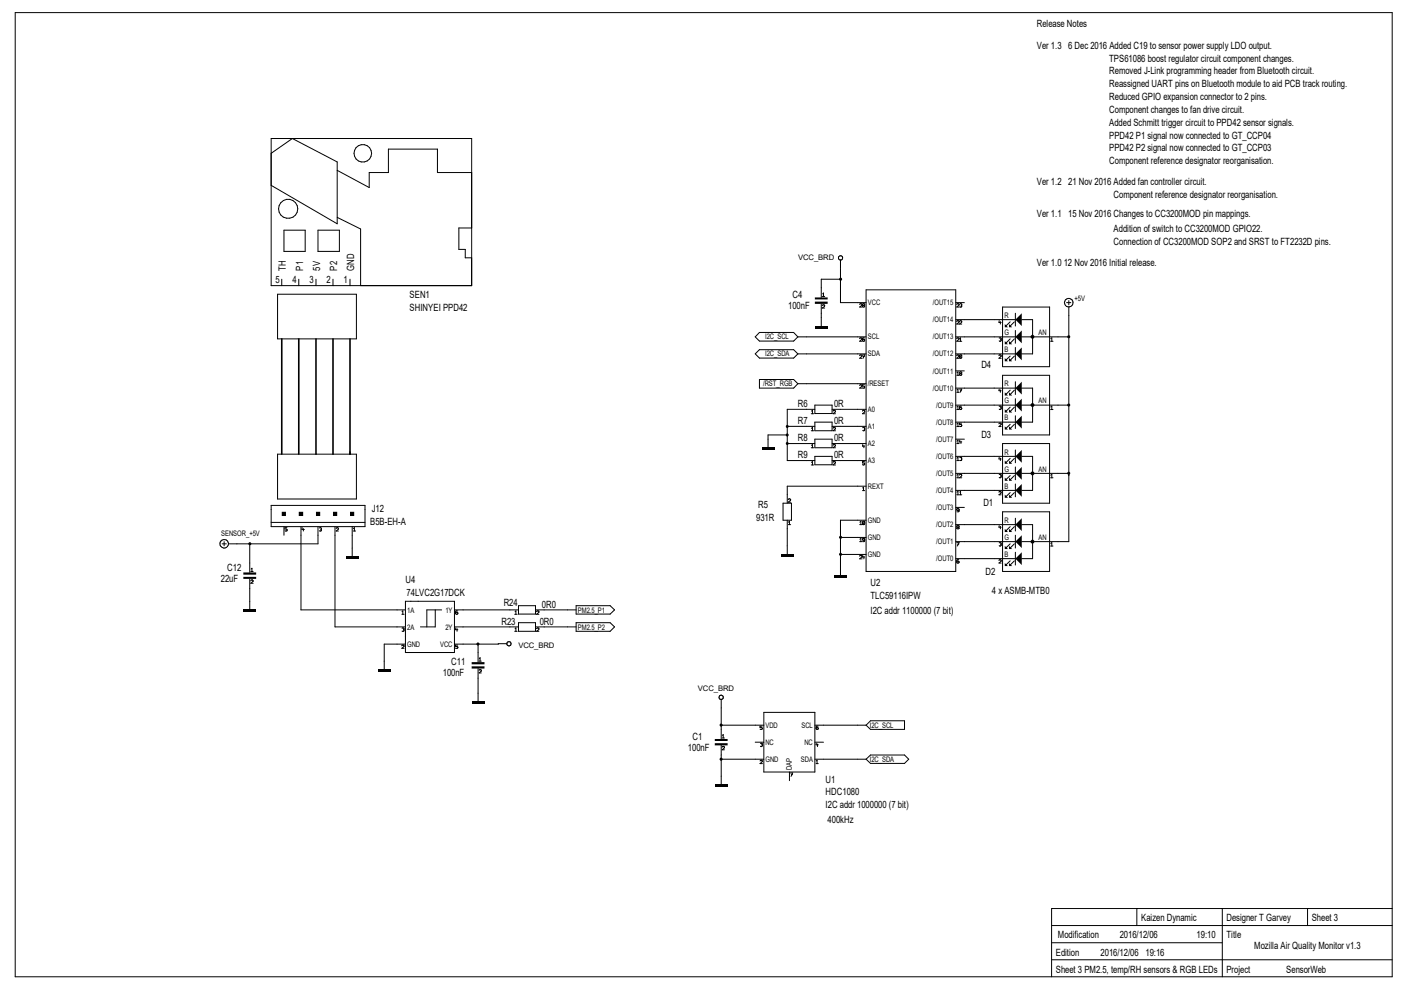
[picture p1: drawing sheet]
<svg xmlns="http://www.w3.org/2000/svg" width="297mm" height="210mm" viewBox="0 0 297 210" stroke-linecap="round" stroke-linejoin="round" font-family="sans-serif">
<path d="M59.6 71.7v24.4M63.2 71.7v24.4M66.8 71.7v24.4M70.4 71.7v24.4M74 71.7v24.4" fill="none" stroke="#000" stroke-width=".34"/>
<g fill="none" stroke="#000" stroke-width=".21">
<path d="M3.2 2.7h291.3v203.9h-291.3zM57.4 29.3h42.4v31.1h-42.4zM57.4 32.4l4.4-3.1 9.5 4.9v13.1l-13.9-8.1M71.3 36l6.8 3.7v-3.2h4.1v-5h10.3v5h7.3M59.6 59.1v1.3M60.1 48.7h4.5v4.5h-4.5zM63.2 59.1v1.3M66.8 59.1v1.3M67.3 48.7h4.5v4.5h-4.5zM70.4 59.1v1.3M71.3 46l5 2.4v12M74 59.1v1.3"/>
<path d="M99.8 48.2h-2.7v4.5h1.3v1.8h1.4M177.8 55v9h5.4M177.8 59.1h-4.1v3.8M58.7 62.2h16.7v9.5h-16.7zM160.7 74h7.2l.9 .8-.9 .9h-7.2l-.9-.9zM160.7 70.3h7.2l.9 .9-.9 .9h-7.2l-.9-.9zM168.8 71.2h14.4M168.8 74.8h14.4M173.7 64.3v4.7M173.9 64.6l.3-.1h.2v.3l-.5 .4h.6M173.9 62.7h.6M174 62.1l.2-.1v.7"/>
<path d="M181.9 64.4l.1-.2 .4 .2-.5 .5h.5M181.9 71.6l.1-.1h.3l.1 .2-.5 .5h.5M181.9 75.2l.1-.1h.3l.1 .2-.5 .5h.5M182.5 64.3l.4 .4-.1 .2h-.2l-.1-.2 .4-.4-.1-.1zM182.5 75.1h.4l-.3 .7M182.6 75.4h.3M182.9 71.5l-.4 .1v.5h.4v-.3h-.3l-.1 .1M183.2 61.3h19v59.6h-19zM202.2 64h1.8M202.2 71.2h12.6M202.2 74.8h12.6M202.2 67.6h12.6"/>
<path d="M202.2 78.4h1.8M202.4 64.4l.2-.2 .3 .2-.5 .5h.5M202.4 71.6l.2-.1h.2l.1 .2-.5 .5h.5M202.4 75.2l.2-.1h.2l.1 .2-.5 .5h.5M202.4 79.4h.5M202.4 68l.2-.2 .2 .1 .1 .2-.5 .4h.5M202.4 78.8l.2-.1v.7M203 72.2h.5M203 68l.2-.2 .2 .1v.3l-.4 .3h.5M203 64.3h.4v.3M203 71.6l.2-.1v.7M203.1 78.7l.4 .1-.5 .3 .1 .3h.2l.2-.3-.5-.2z"/>
<path d="M203.3 64.6h.1M203.4 64.6v.3h-.4M203.4 75.1v.6h-.4M203.4 75.1h-.4v.6M203.4 75.1l-.4 .6M211.3 75.2l.2-.1h.3v.3l-.5 .4h.5M211.4 67.8l-.1 .4h.5M211.4 71.5h.4v.3M211.6 68v.5M211.7 71.8h.1M211.8 71.8v.3h-.4M212.1 64.9h9.9v12.7h-9.9z"/>
<path d="M212.1 79.4h9.9v12.6h-9.9zM213.7 75.3l-.9 .9M213.7 68.1l-.9 .9M213.7 71.7l-.9 .9M214.6 75.3l-.9 .9M214.6 68.1l-.9 .9M214.6 71.7l-.9 .9M214.8 66.3v2.7M214.8 69.9v2.7M214.8 73.5v2.7M216.2 71.2h9.9M216.2 67.6h2.2v7.2h-2.2"/>
<path d="M222.2 72.2h.6M222.3 71.6l.2-.1v.7M225.6 64h.9M226.1 63.6v.9M226.1 64.9v49.7h-9.9M58.7 96.1h16.7v9.4h-16.7zM160.7 80.3h7.2l.9 .9-.9 .9h-7.2zM166.5 92h-4v2.7M166.5 93.8h5.9M166.5 90.2h5.9M168.8 81.2h14.4M171.6 98.3h.5"/>
<path d="M171.6 94.7h.5M171.6 91.1h.5M171.6 87.5h.5M171.7 87l.2-.2v.7M171.7 90.6l.2-.2v.7M171.7 94.2l.2-.2v.7M171.7 97.8l.2-.2v.7M172.4 85.7h3.6v1.8h-3.6zM172.4 89.3h3.6v1.8h-3.6zM172.4 92.9h3.6v1.8h-3.6zM172.4 96.5h3.6v1.8h-3.6zM172.4 86.6h-5.9v10.8h5.9"/>
<path d="M176 93.8h7.2M176 97.4h7.2M176 90.2h7.2M176 86.6h7.2M176.2 97.8l.2-.2 .3 .1v.2l-.5 .4h.5M176.2 87l.2-.2 .3 .2-.5 .5h.5M176.2 90.6l.2-.2 .3 .1v.1l-.5 .5h.5M176.2 94.2l.2-.2 .3 .1v.1l-.5 .5h.5M181.9 81.5l.1-.1 .4 .1-.5 .6h.5M182.5 87l.1-.2 .3 .1v.3l-.4 .3h.4M182.5 90.5h.4v.3M182.5 94v.4h.4"/>
<path d="M182.8 94.2v.5M182.8 90.8h.1M182.9 81.4h-.4v.3l.4 .1v.2h-.4M182.9 97.6h-.4v.3l.4 .2-.1 .2h-.3M182.9 90.8v.1M182.9 90.9l-.1 .2h-.3M182.9 90.9h.1M202.2 82.1h12.6M202.2 85.7h12.6M202.2 89.3h12.6M202.2 96.5h12.6M202.2 92.9h1.8"/>
<path d="M202.4 86.6h.5M202.4 90.2h.5M202.4 93.8h.5M202.4 97.4h.5M202.4 83h.5M202.4 82.5l.2-.2v.7M202.4 86.1l.2-.2v.7M202.4 89.7l.2-.2v.7M202.4 93.3l.2-.2v.7M202.4 96.9l.2-.2v.7M203 82.3h.5l-.4 .7M203 96.8h.4v.3"/>
<path d="M203 93.1v.4h.5M203.2 82.6h.2M203.3 93.3v.5M203.3 97.1h.1M203.4 85.9l-.4 .2v.4h.4v-.3h-.2l-.2 .2M203.4 89.5h-.4v.3l.5 .2-.2 .2-.3-.1M203.4 97.1v.3h-.4M211.3 89.7l.2-.2h.3v.3l-.5 .4h.5M211.4 85.9h.4v.3M211.4 82.3l-.1 .3h.5M211.4 96.7l-.1 .4h.5M211.6 82.5v.5"/>
<path d="M211.6 96.9v.5M211.7 86.2h.1M211.8 86.2v.3h-.4M212.1 93.8h9.9v12.6h-9.9zM213.7 89.7l-.9 .9M213.7 82.5l-.9 .9M213.7 86.1l-.9 .9M213.7 96.9l-.9 1M214.6 89.7l-.9 .9M214.6 82.5l-.9 .9M214.6 86.1l-.9 .9M214.6 96.9l-.9 1"/>
<path d="M214.8 80.7v2.7M214.8 84.3v2.7M214.8 87.9v2.7M214.8 95.2v2.7M214.8 98.8v2.7M216.2 82.1h2.2v7.2h-2.2M216.2 96.5h2.2v7.2h-2.2M216.2 85.7h9.9M222.2 86.6h.6M222.3 86.1l.2-.2v.7M47 115h.9M47.4 114.6v.8"/>
<path d="M52.8 115v6.1M57.4 110.5h19.8M57.4 106.9h19.8v4.5h-19.8zM60.1 111.4v1.8M60.7 111.6h-.4v.3h.3l.1 .2M60.7 112.1l-.1 .2h-.3M60.7 112.1h.1M63.7 111.4v17.6h22.1M63.9 111.6v.4h.5M64.2 111.8v.5M67.3 111.4v3.6h-19M67.6 111.7h.3v.3"/>
<path d="M67.9 112h.1M67.9 112l.1 .1M68 112.1l-.2 .2h-.2M68 112.1h.1M70.9 111.4v21.2h14.9M71.1 111.8l.2-.2 .2 .1v.3l-.4 .3h.5M74.5 111.4v6.3M74.7 112.3h.5M74.8 111.8l.2-.2v.7M165.7 106.4h1.7v3.6h-1.7zM166.5 110v7.3M166.8 111h.5"/>
<path d="M166.8 105.7l.1-.2 .4 .2-.5 .5h.5M166.8 110.4l.2-.2v.8M177.8 117.3h5.4M177.8 113.7h5.4M181.9 114.6h.5M181.9 111h.5M181.9 117.6l.1-.1h.3l.1 .2-.5 .5h.5M181.9 110.4l.2-.2v.8M181.9 114l.2-.1v.7M182.5 103.8h.4M182.5 117.5v.3h.4M182.5 103.2l.2-.2v.8"/>
<path d="M182.8 117.6v.6M182.9 110.3v.6h-.4M182.9 110.3h-.4v.6M182.9 110.3l-.4 .6M182.9 114.1l-.1 .2-.3-.1v-.3h.3l.1 .1v.5l-.4 .1M183.2 110h-5.4v11.8M183.2 102.8h-16.7v3.6M202.2 100.1h12.6M202.2 103.7h12.6M202.2 114.6h12.6M202.2 118.2h12.6M202.2 111h12.6"/>
<path d="M202.2 107.3h1.8M202.4 101h.5M202.4 104.6h.5M202.4 114.8h.5l-.4 .7M202.4 111.3h.5l-.5 .3 .1 .2h.4zM202.4 100.5l.2-.2v.7M202.4 104.1l.2-.2v.7M202.6 115.1h.2M202.8 118.4l-.4 .1v.5h.4l.1-.2-.2-.1-.3 .1M202.9 107.8l-.2 .1h-.3v-.3l.3-.1 .2 .2-.1 .5h-.4M203 100.5l.2-.2 .2 .1v.3l-.4 .3h.5M203 104.6h.5"/>
<path d="M203 104.1l.2-.2v.7M211.3 104.1l.2-.2 .3 .1v.3l-.5 .3h.5M211.3 118.5l.2-.1h.3v.3l-.5 .4h.5M211.4 100.4h.4v.3M211.4 114.8h.4v.3M211.4 111.2l-.1 .3h.5M211.6 111.3v.5M211.7 100.7h.1M211.7 115.1h.1M211.8 100.7v.3h-.4M211.8 115.1v.3h-.4M212.1 108.2h9.9v12.7h-9.9z"/>
<path d="M213.7 104.2l-.9 .9M213.7 100.6l-.9 .9M213.7 118.6l-.9 .9M213.7 111.4l-.9 .9M213.7 115l-.9 .9M214.6 104.2l-.9 .9M214.6 100.6l-.9 .9M214.6 118.6l-.9 .9M214.6 111.4l-.9 .9M214.6 115l-.9 .9M214.8 102.4v2.7M214.8 109.6v2.7"/>
<path d="M214.8 113.2v2.7M214.8 116.8v2.7M216.2 111h2.2v7.2h-2.2M216.2 100.1h9.9M222.2 101h.6M222.2 115.5h.6M222.3 100.5l.2-.2v.7M222.3 114.9l.2-.1v.7M52.8 122.4v6.6M53 120.9h.6M53 122.9l.4-.3 .2 .3-.6 .5h.6M53.1 120.4l.2-.2v.7"/>
<path d="M85 129.9h.5M85 136.6l.2-.2 .2 .1v.3l-.4 .3h.5M85 132.9h.4v.3M85 129.4l.2-.2v.7M85.3 133.2h.1M85.4 133.2v.3h-.4M85.8 136.2h-4.5v5.4M85.8 127.2h10.3v10.8h-10.3zM92.1 129v3.6h-3.2M93.4 129h-3.1v3.6M96.1 132.6h13.6M96.1 129h13.6"/>
<path d="M96.4 132.8v.4h.5M96.7 133v.5M96.8 129.2l-.4 .2v.4h.4v-.3h-.2l-.2 .2M96.8 136.4h-.4v.3h.3l.2 .2M96.9 136.9h.1M96.9 136.9l-.2 .2h-.3M101.1 136.2v3.8M101.3 139.8h.5M101.4 139.3l.2-.2v.7M107.2 136.1l-11.1 .1M108.9 133.5h.5M108.9 129.9h.5"/>
<path d="M109 129.4l.1-.2v.7M109 133l.1-.2v.7M109.7 131.7h3.6v1.8h-3.6zM109.7 128.1h3.6v1.8h-3.6zM113.3 132.6h8.6M113.3 129h8.6M113.5 133l.2-.2 .3 .1v.3l-.5 .3h.5M113.5 129.4l.2-.2h.3v.3l-.5 .4h.5M121.9 131.7h7.2l.9 .9-.9 .9h-7.2zM121.9 128.1h7.2l.9 .9-.9 .9h-7.2zM101.1 141.4v7M101.3 141.8l.2-.2 .3 .1v.3l-.5 .3h.5"/>
<path d="M152.6 153.4h9M152.6 148v8.3M152.6 157.6v8.4M152.8 158l.2-.1h.2v.3l-.4 .4h.4M152.8 156.1h.4M152.8 155.5l.2-.1v.7M159.8 157h1.8M160.9 157.2h.3v.3M161.2 157.5h.1M161.2 153.6h-.4v.3h.4v.3h-.4M161.2 157.5v.3h-.3M161.6 150.7h10.8v12.6h-10.8z"/>
<path d="M172.4 153.4h10.8M172.4 157h1.8M172.7 157.2l-.1 .3h.5M172.9 157.4v.5M173.1 153.6l-.5 .2 .1 .4h.4v-.3h-.3l-.2 .2M184.1 152.4h7.2v1.9h-7.2l-.9-.9zM152.6 160.6h9M160.8 161l.2-.2 .3 .2-.5 .5h.5M167 163.3v1.8M167.2 163.5h.5l-.4 .7M167.4 163.8h.2M172.4 160.6h10.8"/>
<path d="M172.6 161.5h.5M172.7 161l.1-.2v.7M183.2 160.6l.9-.9h7.2l.9 .9-.9 .9h-7.2zM222.5 199.4h36.1M222.5 195.7h72M240.5 192.2v3.5M258.6 192.2v14.4M276.6 192.2v3.5M294.5 192.2h-72v14.4M222.5 203h72"/>
<circle cx="76.7" cy="32.4" r="1.85"/>
<circle cx="61" cy="44.2" r="2.02"/>
<circle cx="177.8" cy="54.5" r=".46"/>
<circle cx="226.1" cy="64" r=".91"/>
<circle cx="47.4" cy="115" r=".9"/>
<circle cx="107.6" cy="136.2" r=".46"/>
<circle cx="152.6" cy="147.5" r=".46"/>
</g>
<g fill="#000">
<path d="M212.6 75.7l.6 .7h-.6zM212.6 68.5l.6 .7h-.6zM212.6 72.1l.6 .7h-.6zM213.4 75.7l.7 .7h-.7zM213.4 68.5l.7 .7h-.7zM213.4 72.1l.7 .7h-.7zM214.8 74.8l1.4-1.3v2.7zM214.8 71.2l1.4-1.3v2.7zM216.2 66.3v2.7l-1.4-1.4zM212.6 90.2l.6 .6h-.6zM212.6 83l.6 .7h-.6zM212.6 86.6l.6 .6h-.6z"/>
<path d="M212.6 97.4l.6 .7h-.6zM213.4 90.2l.7 .6h-.7zM213.4 83l.7 .7h-.7zM213.4 86.6l.7 .6h-.7zM213.4 97.4l.7 .7h-.7zM214.8 89.3l1.4-1.4v2.7zM214.8 85.7l1.4-1.4v2.7zM216.2 80.7v2.7l-1.4-1.3zM214.8 96.5l1.4-1.3v2.7zM212.6 104.6l.6 .7h-.6zM212.6 101l.6 .7h-.6zM212.6 119.1l.6 .6h-.6z"/>
<path d="M212.6 111.8l.6 .7h-.6zM212.6 115.4l.6 .7h-.6zM213.4 104.6l.7 .7h-.7zM213.4 101l.7 .7h-.7zM213.4 119.1l.7 .6h-.7zM213.4 111.8l.7 .7h-.7zM213.4 115.4l.7 .7h-.7zM214.8 103.7l1.4-1.3v2.7zM214.8 100.1l1.4-1.3v2.7zM214.8 118.2l1.4-1.4v2.7zM214.8 114.6l1.4-1.4v2.7zM214.8 111l1.4-1.4v2.7z"/>
<path d="M172.4 69h2.7v.4h-2.7z" fill-rule="evenodd"/>
<path d="M172.4 63.8h2.7v.5h-2.7zM172.4 62.9h2.7v.4h-2.7z" fill-rule="evenodd"/>
<path d="M161.1 94.7h2.7v.5h-2.7z" fill-rule="evenodd"/>
<path d="M59.6 108.2h.9v.9h-.9zM63.2 108.2h.9v.9h-.9zM66.8 108.2h.9v.9h-.9zM70.4 108.2h.9v.9h-.9zM74 108.2h.9v.9h-.9z" fill-rule="evenodd"/>
<path d="M165.2 117.3h2.7v.4h-2.7z" fill-rule="evenodd"/>
<path d="M51.5 129h2.7v.5h-2.7z" fill-rule="evenodd"/>
<path d="M51.5 122h2.7v.4h-2.7zM51.5 121.1h2.7v.4h-2.7z" fill-rule="evenodd"/>
<path d="M176.4 121.8h2.8v.4h-2.8z" fill-rule="evenodd"/>
<path d="M79.9 141.6h2.7v.5h-2.7z" fill-rule="evenodd"/>
<path d="M99.8 148.4h2.7v.4h-2.7z" fill-rule="evenodd"/>
<path d="M99.8 140.9h2.7v.5h-2.7zM99.8 140h2.7v.5h-2.7z" fill-rule="evenodd"/>
<path d="M151.2 157.2h2.7v.4h-2.7zM151.2 156.3h2.7v.4h-2.7z" fill-rule="evenodd"/>
<path d="M151.2 166h2.7v.5h-2.7z" fill-rule="evenodd"/>
<circle cx="177.8" cy="59.1" r=".33"/>
<circle cx="218.4" cy="71.2" r=".41"/>
<circle cx="218.4" cy="71.2" r=".2"/>
<circle cx="226.1" cy="71.2" r=".33"/>
<circle cx="166.5" cy="92" r=".32"/>
<circle cx="166.5" cy="93.8" r=".32"/>
<circle cx="166.5" cy="90.2" r=".32"/>
<circle cx="218.4" cy="85.7" r=".41"/>
<circle cx="218.4" cy="85.7" r=".2"/>
<circle cx="226.1" cy="85.7" r=".33"/>
<circle cx="52.9" cy="115" r=".33"/>
<circle cx="177.8" cy="113.6" r=".33"/>
<circle cx="177.8" cy="117.2" r=".33"/>
<circle cx="218.4" cy="100.1" r=".41"/>
<circle cx="218.4" cy="114.6" r=".41"/>
<circle cx="218.4" cy="114.6" r=".2"/>
<circle cx="218.4" cy="100.1" r=".2"/>
<circle cx="226.1" cy="100.1" r=".33"/>
<circle cx="101.1" cy="136.2" r=".33"/>
<circle cx="152.5" cy="153.4" r=".33"/>
<circle cx="152.5" cy="160.6" r=".33"/>
</g>
<path d="M73.2 117.9h2.7" fill="none" stroke="#000" stroke-width=".42"/>
<g font-size="2.1">
<text x="219.3" y="5.8">Release Notes</text>
<text x="219.3" y="10.3">Ver 1.3 6 Dec 2016 Added C19 to sensor power supply LDO output.</text>
<text x="234.6" y="15.7">Removed J-Link programming header from Bluetooth circuit.</text>
<text x="234.6" y="13">TPS61086 boost regulator circuit component changes.</text>
<text x="234.6" y="23.9">Component changes to fan drive circuit.</text>
<text x="234.6" y="21.2">Reduced GPIO expansion connector to 2 pins.</text>
<text x="234.6" y="18.5">Reassigned UART pins on Bluetooth module to aid PCB track routing.</text>
<text x="234.6" y="29.3">PPD42 P1 signal now connected to GT_CCP04</text>
<text x="234.6" y="26.6">Added Schmitt trigger circuit to PPD42 sensor signals.</text>
<text x="234.6" y="34.7">Component reference designator reorganisation.</text>
<text x="234.6" y="32">PPD42 P2 signal now connected to GT_CCP03</text>
<text x="219.3" y="39.2">Ver 1.2 21 Nov 2016 Added fan controller circuit.</text>
<text x="235.6" y="41.9">Component reference designator reorganisation.</text>
<text x="219.3" y="46">Ver 1.1 15 Nov 2016 Changes to CC3200MOD pin mappings.</text>
<text x="235.6" y="51.8">Connection of CC3200MOD SOP2 and SRST to FT2232D pins.</text>
<text x="235.6" y="49.1">Addition of switch to CC3200MOD GPIO22.</text>
<text x="58.3" y="59.9">5</text>
<text x="60.5" y="57.2" transform="rotate(-90 60.5 57.2)">TH</text>
<text x="61.8" y="59.9">4</text>
<text x="64.1" y="57.2" transform="rotate(-90 64.1 57.2)">P1</text>
<text x="65.5" y="59.9">3</text>
<text x="67.7" y="57.2" transform="rotate(-90 67.7 57.2)">5V</text>
<text x="69.1" y="59.9">2</text>
<text x="71.3" y="57.2" transform="rotate(-90 71.3 57.2)">P2</text>
<text x="72.7" y="59.9">1</text>
<text x="74.9" y="57.2" transform="rotate(-90 74.9 57.2)">GND</text>
<text x="219.3" y="56.3">Ver 1.0 12 Nov 2016 Initial release.</text>
<text x="86.7" y="65.8">SHINYEI PPD42</text>
<text x="86.7" y="63.1">SEN1</text>
<text x="166.7" y="65.4">100nF</text>
<text x="167.7" y="63.1">C4</text>
<text x="207.6" y="77.8">D4</text>
<text x="168.8" y="89.7">R7</text>
<text x="168.8" y="86.1">R6</text>
<text x="176.4" y="89.7">0R</text>
<text x="176.4" y="86.1">0R</text>
<text x="168.8" y="93.3">R8</text>
<text x="176.4" y="93.3">0R</text>
<text x="207.6" y="92.7">D3</text>
<text x="168.8" y="96.9">R9</text>
<text x="176.4" y="96.9">0R</text>
<text x="160.4" y="107.4">R5</text>
<text x="208" y="107.1">D1</text>
<text x="78.3" y="111">B5B-EH-A</text>
<text x="78.7" y="108.2">J12</text>
<text x="160" y="110.1">931R</text>
<text x="46.7" y="123.1">22uF</text>
<text x="48.1" y="120.9">C12</text>
<text x="85.8" y="123.4">U4</text>
<text x="184.1" y="124">U2</text>
<text x="208.5" y="121.5">D2</text>
<text x="209.8" y="125.6">4 x ASMB-MTB0</text>
<text x="86" y="126.1">74LVC2G17DCK</text>
<text x="106.6" y="128.1">R24</text>
<text x="114.6" y="128.5">0R0</text>
<text x="184.1" y="129.9">I2C addr 1100000 (7 bit)</text>
<text x="184.1" y="126.7">TLC59116IPW</text>
<text x="106.1" y="132.2">R23</text>
<text x="114.2" y="132.2">0R0</text>
<text x="93.7" y="143">100nF</text>
<text x="95.5" y="140.7">C11</text>
<text x="145.5" y="158.7">100nF</text>
<text x="146.5" y="156.5">C1</text>
<text x="174.7" y="165.5">U1</text>
<text x="174.7" y="170.9">I2C addr 1000000 (7 bit)</text>
<text x="174.7" y="168.2">HDC1080</text>
<text x="175.1" y="174.1">400kHz</text>
<text x="241.4" y="194.9">Kaizen Dynamic</text>
<text x="259.5" y="194.9">Designer T Garvey</text>
<text x="277.5" y="194.9">Sheet 3</text>
<text x="223.3" y="202.1">Edition</text>
<text x="223.8" y="198.5">Modification</text>
<text x="232.8" y="202.1">2016/12/06</text>
<text x="236.9" y="198.5">2016/12/06</text>
<text x="242.3" y="202.1">19:16</text>
<text x="253.1" y="198.5">19:10</text>
<text x="259.5" y="198.5">Title</text>
<text x="265.3" y="200.7">Mozilla Air Quality Monitor v1.3</text>
<text x="223.3" y="205.7">Sheet 3 PM2.5, temp/RH sensors &amp; RGB LEDs</text>
<text x="259.5" y="205.7">Project</text>
<text x="272.1" y="205.7">SensorWeb</text>
</g>
<g font-size="1.6">
<text x="168.9" y="55.1">VCC_BRD</text>
<text x="183.6" y="64.6">VCC</text>
<text x="197.4" y="64.6">/OUT15</text>
<text x="227.3" y="63.6">+5V</text>
<text x="161.9" y="71.8">I2C_SCL</text>
<text x="183.6" y="71.8">SCL</text>
<text x="197.4" y="68.2">/OUT14</text>
<text x="197.4" y="71.8">/OUT13</text>
<text x="212.5" y="67.3">R</text>
<text x="212.5" y="70.9">G</text>
<text x="219.7" y="70.9">AN</text>
<text x="161.9" y="75.4">I2C_SDA</text>
<text x="183.6" y="75.4">SDA</text>
<text x="197.4" y="75.4">/OUT12</text>
<text x="212.5" y="74.5">B</text>
<text x="161.5" y="81.7">/RST_RGB</text>
<text x="183.6" y="81.7">/RESET</text>
<text x="197.4" y="79">/OUT11</text>
<text x="197.4" y="82.6">/OUT10</text>
<text x="212.5" y="81.7">R</text>
<text x="183.6" y="87.1">A0</text>
<text x="198.1" y="86.2">/OUT9</text>
<text x="198.1" y="89.8">/OUT8</text>
<text x="212.5" y="85.3">G</text>
<text x="212.5" y="88.9">B</text>
<text x="219.7" y="85.3">AN</text>
<text x="183.6" y="94.3">A2</text>
<text x="183.6" y="90.7">A1</text>
<text x="198.1" y="93.4">/OUT7</text>
<text x="183.6" y="97.9">A3</text>
<text x="198.1" y="97">/OUT6</text>
<text x="198.1" y="100.6">/OUT5</text>
<text x="212.5" y="96.1">R</text>
<text x="212.5" y="99.7">G</text>
<text x="219.7" y="99.7">AN</text>
<text x="183.6" y="103.3">REXT</text>
<text x="198.1" y="104.3">/OUT4</text>
<text x="198.1" y="107.9">/OUT3</text>
<text x="212.5" y="103.3">B</text>
<text x="46.8" y="113.3">SENSOR_+5V</text>
<text x="183.6" y="110.6">GND</text>
<text x="198.1" y="111.5">/OUT2</text>
<text x="212.5" y="110.6">R</text>
<text x="183.6" y="117.8">GND</text>
<text x="183.6" y="114.2">GND</text>
<text x="198.1" y="115.1">/OUT1</text>
<text x="198.1" y="118.7">/OUT0</text>
<text x="212.5" y="114.2">G</text>
<text x="212.5" y="117.8">B</text>
<text x="219.7" y="114.2">AN</text>
<text x="86.1" y="129.5">1A</text>
<text x="94.2" y="129.5">1Y</text>
<text x="122.2" y="129.5">PM2.5_P1</text>
<text x="86.1" y="133.1">2A</text>
<text x="86.1" y="136.7">GND</text>
<text x="93.1" y="136.7">VCC</text>
<text x="94.2" y="133.1">2Y</text>
<text x="109.7" y="137">VCC_BRD</text>
<text x="122.2" y="133.1">PM2.5_P2</text>
<text x="147.7" y="146.2">VCC_BRD</text>
<text x="161.9" y="153.9">VDD</text>
<text x="169.5" y="153.9">SCL</text>
<text x="184" y="153.9">I2C_SCL</text>
<text x="161.9" y="157.5">NC</text>
<text x="161.9" y="161.1">GND</text>
<text x="169.4" y="161.1">SDA</text>
<text x="170.2" y="157.5">NC</text>
<text x="184" y="161.1">I2C_SDA</text>
<text x="167.5" y="162.9" transform="rotate(-90 167.5 162.9)">DAP</text>
</g>
</svg>
